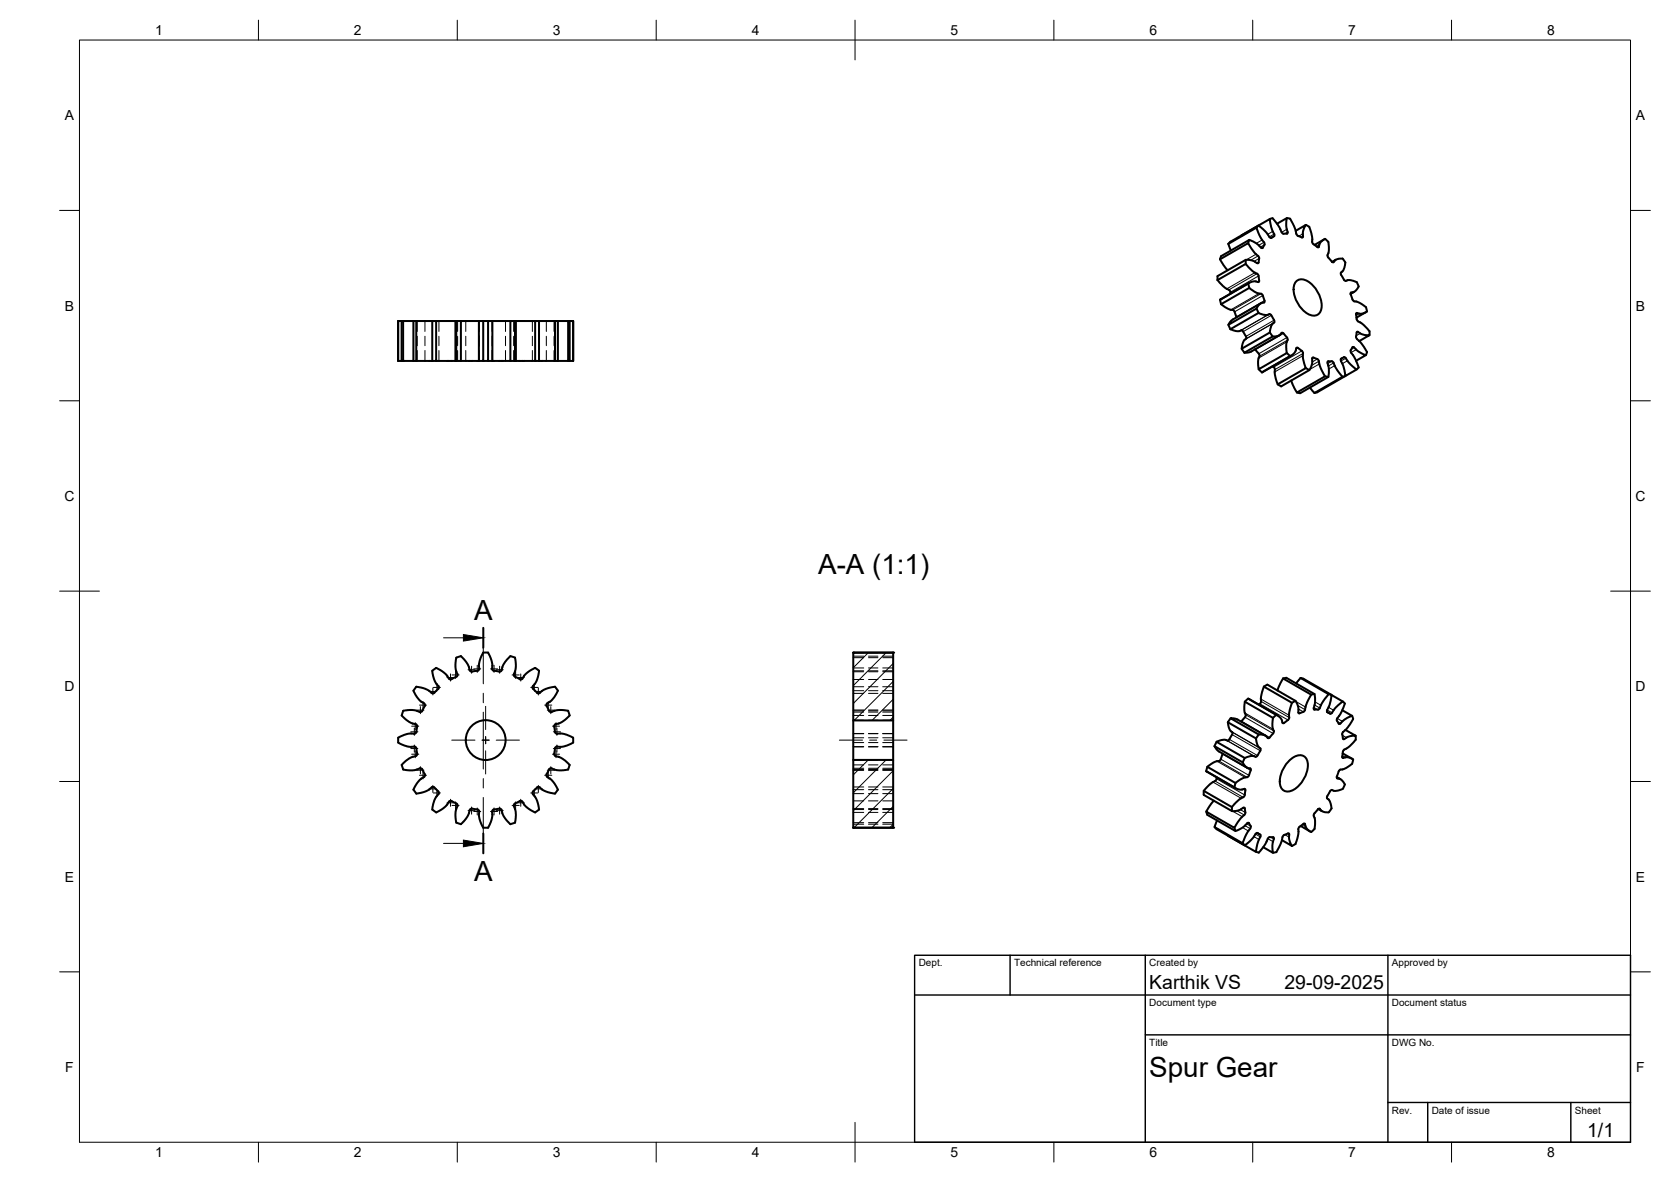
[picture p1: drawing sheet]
<svg xmlns="http://www.w3.org/2000/svg" width="420mm" height="297mm" viewBox="0 0 420 297" stroke-linecap="round" stroke-linejoin="round" font-family="sans-serif">
<!-- layer: Visible -->
<g fill="none" stroke="#000" stroke-width=".51">
<path d="M312.2 59.1l7.1-4.1 .3 2 .9 2-.1 .4-.7 .4-.4-.1-1.2-1.6-1.7-1.4-7 4.1M316.5 56.7l-.6 .5M320 54.8l1.3 1.8 1.1 1.9 .3 .2M320 54.8l-.7 .2M320 59.5l-.4 .3M321.1 56.2l2.5-1.4-.2 1.9 .4 1.6M323.6 54.8l.8 .2M323.8 58.3l-.1 .4h-1M324.4 55l1 1.9 .5 1.8M325.8 58l2.5-1.5-.7 1.6-.1 1.6a2.19 2.19 0 0 1-1.5-1M328.4 56.5a2.14 2.14 0 0 1 1.3 2l.3 1.6a1.04 1.04 0 0 0 .2 1.2M306.1 70.4l7.1-4.1 2.3 2.2a1.39 1.39 0 0 1 1.1 1.7l-.1 .7-1.1-.2-1.1 .3-7.5 4.3 7.3-4.2"/>
<path d="M306.1 70.4l1.3 1.4 1.1 .8a1.08 1.08 0 0 1 .9 1.2M306.8 75.3l.2 1.1M306.8 65.2l7-4.1 2 2.8a1.54 1.54 0 0 1 .7 2.1M306.8 65.2l1.9 2.7M307 64.4l-.2 .8M308.9 61.3l7-4.1 .9 2.2 1.1 1.7v.4l-.4 .8M308.9 61.3l.6 1.7M309.4 60.8l-.5 .5M313.2 65.3v1M313.9 71.2l.2 1.1M314.1 60.3l-.2 .8M315.9 77.5l.6 1.1"/>
<path d="M316.5 66l-.2 .2-1.6-.8-1.5-.1-7.1 4.1v1M317 73.8l-1.2-.3-1.7-1.1-7.1 4 2.3 1.4a1.11 1.11 0 0 1 1.3 1.2l.3 .7M317 62.2l-1.2-1.1-1.7-.8-7.1 4.1M317.1 73.8l.3 .2 .4 1.2 .2 .6-.2 .2M317.1 62.2l.4 .1M317.8 76l-1.1 .4-.8 1.1-7 4.1 1-1.3 7.2-4.1M325.9 70.8a2.54 2.54 0 0 1 3.5 .3 7 7 0 0 1 2.7 7.1 2.1 2.1 0 0 1-3.3 .6 7.5 7.5 0 0 1-3.5-6.9zM330.2 61.3l1.2 .9 .2-.2M332.9 60.2l-2.4 1.4M333.8 64.1l.2 .6 1 1.2h.3M334 60.8l.1 2.1-.3 1.2M334 60.8l-.2-.2a.84 .84 0 0 0-1.5 0l-.6 .8-.1 .6"/>
<path d="M335.9 65.3l-1 .5M337.2 69.1l1 1.5 1.2-.2 1.7 .5M337.6 65l-1.4 .1-.5 .3-.4 .5M337.6 65l.7 1M338.3 66l-.5 1.8-.7 .8 .1 .5M339.7 73.5l-.1 .2 .3 .9a1.31 1.31 0 0 0 1.5 1.3l2 1.3M340.5 73.3l-.9 .6M341.1 70.9l.5 1.1M341.6 72l-.8 1.1-.5 .4h-.6M343.4 78.5l-2.3 1.3M343.5 77.2v.2a.86 .86 0 0 1-.7 1.3l-.9 .2-.8-.2v1.5M100.1 80.7v10v-10h.9"/>
<path d="M101.4 80.7h-.4v10h-.9M103.9 80.7h-2.5v10h-.4M104.7 90.7h4M104.7 80.7h-.8v10h-2.5M108.7 80.7h-4v10h-.8M109.7 90.7h4.8M109.7 80.7h-1v10M114.5 80.7h-4.8v10h-1M114.5 80.7h.2M114.5 80.7v10M115.9 90.7h4.5M115.9 80.7h-1.2v10h-.2"/>
<path d="M120.4 80.7h-4.5v10h-1.2M120.4 80.7h1.1M120.4 80.7v10M122.7 90.7h1.1M122.7 80.7h-1.2v10h-1.1M123.8 80.7h4.5M123.8 80.7h-1.1v10h-1.2M123.8 80.7v10M129.5 80.7h-1.2v10h-4.5M129.5 90.7h.2M129.7 90.7h4.9M129.7 80.7h4.9"/>
<path d="M129.7 80.7h-.2v10h-1.2M129.7 80.7v10M134.6 80.7h.9v10h-.9zM135.5 80.7h4.1M140.3 90.7h2.6M140.3 80.7h-.7v10h-4.1M142.9 80.7h.3v10h-.3zM142.9 80.7h-2.6v10h-.7M143.2 90.7h.9v-10v10M143.2 80.7h.9M308.9 81.6l.5 1.1M312.2 87.6l.7 1"/>
<path d="M316.5 92.8l.8 .8M319.3 83.6l.7 .9M320 92.1l.4 .3 .2 .5M320.4 80.5l-1.1-1.6-1.1 .3-1.8-.6-7 4.1 1.6 .5 1.3-.2 1 1.5 .1 .5-.7 .8-.5 1.8 7.1-4 .3-1.6 .9-1.1-.1-.4M320.5 92.9l.1 1.3 .7 2.4 7-4.1-.7-3a1.39 1.39 0 0 0-1-1.9l-.6-.2-.4 1-.7 .8-7.6 4.4M321.7 84.3l-7.2 4.1-1.6 .2M323.6 88.7l.8 .8M323.8 85.5l-.2-.7-1.2-1.2-1 .8-1.4 .2-7.1 4M323.8 85.5l-.4 1.2 .2 2-7.1 4.1-.2-1.2 .1-1.5a1.04 1.04 0 0 0-.3-1.7l-.6-.6M324.6 89.4l-7.3 4.2M328.4 92.5l.8 .5M330.2 89.9h-.2l-.1 1.5-.7 1.6-7.1 4.1-.8-.5"/>
<path d="M330.2 89.9l1 .3M331.2 90.2l.4 .6M331.6 90.8l.4 1.6 1.2 2.2-7.1 4-1.4-3M333.2 94.6l.8 .1M335.3 91.2l.9 1.8 1.4 1.7-7.1 4.1-1.1-1.4M335.3 91.2a1.14 1.14 0 0 0-1.5-.2l.3 1.8-.1 1.9-7.1 4.1-.8-.2M337.2 90.2l.7-.4h.3l1.2 1.6 1.7 1.5-2.8 1.6-.5-2.4-.6-1.4v-.5M337.5 90l-.4 .2M338.3 94.5l-7.1 4.1-.7 .2M338.3 94.5l-.7 .2M339.7 88.7l1.1 1.6 .8 2M339.7 88.6a1.14 1.14 0 0 1 .7-1.4l1.2 1.1 1.8 .9-2.4 1.5"/>
<path d="M341.1 80.2l.4 .6M341.2 85.2l.9 .8 1 1.5a1.42 1.42 0 0 1 .4 1.7M341.5 80.8l1 .5 1.1 1.1a1.81 1.81 0 0 1 .8 1.8M341.5 83.4l1.5 .8h1.3l-2.5 1.5M341.5 83.4h-.3a2.22 2.22 0 0 0 0 1.8M341.6 92.3l-.5 .5M101.4 178.6l-.1 .3a.98 .98 0 0 0 .3 1.5l1.6 1.2 1.3 .4a1.16 1.16 0 0 1 .2 1.6l-.3 .7-1.6 .1-2.1 .7a.87 .87 0 0 0-.6 1.2v.3M106.8 177.4l-.6 1.3-.4 .2-2.1-.5-2.3 .2M108.7 168.6l.5 2.2 1 1.6a1.19 1.19 0 0 1-.7 1.4l-.3 .3M108.7 168.6l.2-.2a.99 .99 0 0 1 1.6-.1l1.6 1.2 .8 1M109.2 174.1l-.4 .1-1.4-.9-1.6-.5a1.06 1.06 0 0 0-1.3-.1 1.06 1.06 0 0 0-.4 1.3l1.2 1.8 1.5 1.1v.5M120.1 168.6l-1.1 .1a.63 .63 0 0 1-.9-.3l-.5-1.4-1-1.4a1.03 1.03 0 0 0-1-.7 1.03 1.03 0 0 0-1 .8l-.1 2.1 .6 1.9a3.4 3.4 0 0 1-2 1l-.2-.2"/>
<path d="M123.7 168l.1-1.3-.6-1.8a1.02 1.02 0 0 0-.8-1 1.02 1.02 0 0 0-1.1 .5l-.8 2.3v1.6l-.4 .3M123.7 168l.5 .6M124.2 168.6l1.4 .2 .4-.2 .6-1.6 .9-1.3a1.13 1.13 0 0 1 2-.2l.2 2.3-.5 1.6M134 172.4a1.19 1.19 0 0 0 .8 1.4 .62 .62 0 0 0 .9 .3l1.1-.8 2.1-.6a.91 .91 0 0 1 1.2 .6l.2 .3M135.5 168.6l-.5 2.2-1 1.6M135.5 168.6l-.2-.2a1.01 1.01 0 0 0-1.6-.1l-1.6 1.2-.9 1.2a3.4 3.4 0 0 1-2-1v-.3M137.4 177.4l.7 1.2M140.3 173.6l-1.4 2.2-1.5 1.1v.5M142.8 178.6l.2 .3a1 1 0 0 1-.4 1.5l-1.6 1.2-1.3 .4M142.9 178.6l-2.4-.2-2 .5-.4-.2M214.5 164h10.1v17h-10.1zM214.5 164h10.1"/>
<path d="M313 176.3l7.1 4.1-.2 2.1 .4 1.4-.2 .4M313 176.3l-.1 2.7a1.08 1.08 0 0 1-.3 1.7l-.4 .6M313.8 175.6l-.8 .7M316.8 176.9l-.3 .2M317.8 172.6l-.5 1.4-.3 1.7a1 1 0 0 1-.2 1.2M317.8 172.6l7.1 4-.7 2.4v1.3M320.9 179.6l-.8 .8M321.2 179.8l-7.4-4.2 7.7 4.4 .7 .7 .4 1 1.3-.8 .3-.6M322.6 170.5l7.1 4.1-1 1.7-.4 1.3a1.59 1.59 0 0 1-1.7 1.7l-.2-1.6-.7-1.6-7-4.1-.9 .5M322.6 170.5l-1.4 3M323.4 170.3l-.8 .2M323.4 170.3l7.1 4.1 .2 1.9-.4 1.8a1.2 1.2 0 0 0 1.6-.2"/>
<path d="M325.7 176.1l-.8 .5M327 170.4l.7 .2M327 170.4l-1.1 1.4M327 170.4l7.1 4.1-1.4 1.7-.8 1.7M327.7 170.6l7.1 4-.5 2.4-.6 1.4M330.5 174.4l-.8 .2M333.7 178.9l.4 .3M334.1 174.4l.7 .3 2.8 1.6-1.6 1.4-1.2 1.6-.4 .1-.7-.4v-.6M337.5 178.5l2.5 1.4-1.8 .8-1.3 1.2a1.18 1.18 0 0 1-.6-1.4M337.7 176.3l.5 .5M338.1 176.8l-.7 2-1.1 1.7M340 179.9a1.6 1.6 0 0 1-.4 1.9l-1.3 1.7a1.58 1.58 0 0 0-.6 2.2h.3"/>
<path d="M100.1 186.6l2.2 1h1.8a1.2 1.2 0 0 1 .7 1.5 .65 .65 0 0 1-.3 .9l-1.3 .4-1.4 1a1.05 1.05 0 0 0-.8 1.1 1.05 1.05 0 0 0 .9 1l2.2 .1 1.4-.5a1.19 1.19 0 0 1 1.1 1.2 .63 .63 0 0 1 0 1l-1 .6-1.1 1.5a1.14 1.14 0 0 0 .4 2l2.1-.5 1.8-1.1 .4 .1M109.2 197.9l.8 .7a.63 .63 0 0 1 .2 1l-.8 1-.5 1.7a1.05 1.05 0 0 0 0 1.4 1.05 1.05 0 0 0 1.3 .2l1.7-1.1 1-1.3M134 199.6l.8 1.1 .6 1.6a1.05 1.05 0 0 1-.1 1.4 1.05 1.05 0 0 1-1.3 .2l-1.9-1.3-.7-1.1a1.2 1.2 0 0 0-1.6 .3l-.3 .1M138.1 193.3l-.5 1a.61 .61 0 0 0 0 .9l1.3 1 1.4 2.2M138.1 193.3l.4-.2 2 .5 2.4-.2M139.7 190l1.7 .6 1.3 1.1a.88 .88 0 0 1 .3 1.4l-.2 .3M139.7 182a1.2 1.2 0 0 0-.2 1.6 .62 .62 0 0 0 .6 .8M140.1 184.4l1.8 .1 2.2 .9M140.1 187.6a1.2 1.2 0 0 0-.7 1.5 .63 .63 0 0 0 .3 .9M140.3 198.4l-.2 .3a1 1 0 0 1-1.4 .6l-1.9-.6-1.1-.8a1.22 1.22 0 0 0-1.4 .7 .63 .63 0 0 0-.3 1M144.1 186.6l-2.2 1h-1.8M144.1 185.4v1.2"/>
<path d="M214.5 191h10.1v17h-10.1zM214.5 181v10M224.6 181v10M302.7 199.8l7.1 4 1.4-.1 1.6-.8 .2 .2M302.7 198.7v1M303.3 193.8l7.6 4.4 .9 .2 1.2-.1 .1 .3M303.3 193.8l7.3 4.2M303.6 192.7l-.3 1.1M305.4 187.5l7.1 4.1 .9 1.2 1.1 .4-.5 1.6-.4 .5M305.4 187.5l1 1.3 7.2 4.1M305.5 196.3l-1.4 .9-1.4 1.5 7.1 4.1 1.5-1.6 1.3-.8M305.9 186.4l-.5 1.1"/>
<path d="M305.9 195.3l-.1 .6-.3 .4M307.4 189.4l-.2 .7a1.32 1.32 0 0 1-1.6 1.3l-2 1.3 7 4.1 1.8-1.2 1.2-.3M308.6 186.1l-.9-.2-1.8 .5 7.1 4.1 1.6-.5 1.1 .2M309.4 180.5l-.7 1M309.8 184.6l-.8 1.4-.4 .1M309.8 184.6l.1-.5-.7-.8-.5-1.8 7.1 4.1 .3 1.5 .9 1.1-.8 1.7-.5 .3M310.7 196.8l-.3 1.1M312.2 181.2l-.1 .1M313 190.5l-.5 1.1M313.1 198.6l-.2 1.4-.3 .3M316.5 184.6l-.7 1M318.2 184.9l-7.1-4.1-1.7-.3 7.1 4.1 1.6 .2 .6 .7"/>
<path d="M320.1 184.3l-1 1.2h-.3M324.1 191.2a3.3 3.3 0 0 1 3.7-1.2 3.3 3.3 0 0 1 .8 3.9 6.9 6.9 0 0 1-4.7 5 2.1 2.1 0 0 1-2.1-2.5l.5-2.4 .7-1.5zM336.1 195.3l.9 .5M336.3 195.6l.9 .3 .9 1.2M337.1 193.4l-.4 .2-.5 1.5 .1 .5M337.6 189.3l2.4 1.4M337.6 198.2l-1.8 .6-1-.3-1.1 1.5v.6M338 188.4l-.3 .5-.2 1.5 .3 .1 .9-.2 .9 .2a.73 .73 0 0 1 .5 1.2l-.1 .2M338.2 197.1l-.5 1.1M338.3 183.4l2.6 1.5-1.6 .1-1.3 .7M340 191.9l-1.6 1.1-1.4 .4M340.9 185.9l-1.5 1.6-1.4 .9"/>
<path d="M340.9 184.9v1M112.9 201.5a1.2 1.2 0 0 1 1.6 .3l.3 .1M114.8 201.9l.3 .4-.5 1.7v1.6a1.12 1.12 0 0 0 .3 1.2 1.12 1.12 0 0 0 1.2 .2l1.5-2 .5-1.4a1.2 1.2 0 0 1 1.6-.2 .61 .61 0 0 1 .8 .6v1.3l.5 1.7a1.06 1.06 0 0 0 .8 1.1 1.06 1.06 0 0 0 1.2-.6l.8-2.2-.1-1.3M129.2 202.6l.5 1.4v1.6a1.12 1.12 0 0 1-.4 1.2 1.12 1.12 0 0 1-1.1 .2l-1.6-2-.5-1.4a1.22 1.22 0 0 0-1.6-.2 .61 .61 0 0 0-.8 .6M129.5 201.9l-.3 .7M214.5 208h10.1M303.3 204l.3 .8M303.6 204.8l7 4 1.6-.7 1.4-1.2M305.2 201.2l-1.9 2.8 7.1 4 1.9-2.8a1.2 1.2 0 0 0 .8-1M305.4 207.8l.5 .6 7.1 4 1.6-1.4 1.3-1.6 .3-.1 .7 .4v.6M306 206.2l-.6 1.6 7.1 4.1 .9-2.2 .9-1.5M308.7 210l7.1 4.1 .3-2 .8-1.8"/>
<path d="M309.8 202.8v1M310.4 208l.3 .8M312.5 211.9l.5 .5M313 203.1l.1 1.1M313.6 206.9l.2-.1a1.14 1.14 0 0 1 .5 1.4M315.8 214.1l.7 .2M316.1 209.3l.4 .3M318.7 210.8l-.6 1.4-1.6 2.1M320.1 210.4l.2 .2-.4 1.8 .2 1.9-2.5-1.4M320.1 210.4h-1l-.3 .4M322.3 211.1l2.6 1.5-.7-1.6-.2-1.6a1.85 1.85 0 0 0-1.7 1.7l-.8 2.1a1.33 1.33 0 0 1-1.4 1.1M327 207.6l2.4 1.4"/>
<path d="M331.4 203.4l-.4 .5a1.27 1.27 0 0 0-.4 1.9v1.5a1.42 1.42 0 0 1-1 1.7l-1-.8-.5-1.2h-.3a1.82 1.82 0 0 0-1.3 2l-.4 2.1a1.71 1.71 0 0 1-1.2 1.5M331.4 203.3l1 .5M333.7 200.6l.6 .6 .3 1a1.25 1.25 0 0 1-.9 1.9l-1.2-.2-.8-.7-.3 .2"/>
<circle cx="122.1" cy="186" r="5"/>
</g>
<!-- layer: Hidden -->
<g fill="none" stroke="#000" stroke-width=".25">
<path d="M104.9 80.7v2.6M104.9 84.5v2.4M104.9 88.1v2.6M106.8 80.7v2.6M106.8 84.5v2.4M106.8 88.1v2.6M110.4 80.7v2.6M110.4 84.5v2.4M110.4 88.1v2.6M115.1 80.7v2.6M115.1 84.5v2.4M115.1 88.1v2.6"/>
<path d="M117.1 80.7v2.6M117.1 84.5v2.4M117.1 88.1v2.6M120.5 80.7v2.6M120.5 84.5v2.4M120.5 88.1v2.6M123.7 80.7v2.6M123.7 84.5v2.4M123.7 88.1v2.6M127.1 80.7v2.6M127.1 84.5v2.4M127.1 88.1v2.6"/>
<path d="M129.2 80.7v2.6M129.2 84.5v2.4M129.2 88.1v2.6M133.9 80.7v2.6M133.9 84.5v2.4M133.9 88.1v2.6M137.4 80.7v2.6M137.4 84.5v2.4M137.4 88.1v2.6M139.3 80.7v2.6M139.3 84.5v2.4M139.3 88.1v2.6"/>
<path d="M214.5 164h2.7M214.5 164.9h2.7M214.5 165.3h2.7M214.5 167.9h2.7M214.5 168.6h2.7M214.5 172.6h2.7M214.5 173.6h2.7M214.5 178.6h2.7M214.5 179.8h2.7M214.5 168.8h2.7M214.5 170.8h2.7M214.5 174.3h2.7"/>
<path d="M214.5 179h2.7M214.5 178.4h2.7M218.4 164h2.3M218.4 164.9h2.3M218.4 165.3h2.3M218.4 167.9h2.3M218.4 168.6h2.3M218.4 172.6h2.3M218.4 173.6h2.3M218.4 178.6h2.3M218.4 179.8h2.3M218.4 168.8h2.3"/>
<path d="M218.4 170.8h2.3M218.4 174.3h2.3M218.4 179h2.3M218.4 178.4h2.3M222 164h2.6M222 164.9h2.6M222 165.3h2.6M222 167.9h2.6M222 168.6h2.6M222 172.6h2.6M222 173.6h2.6M222 178.6h2.6"/>
<path d="M222 179.8h2.6M222 168.8h2.6M222 170.8h2.6M222 174.3h2.6M222 179h2.6M222 178.4h2.6M214.5 192.2h2.7M214.5 193.4h2.7M214.5 198.4h2.7M214.5 199.4h2.7M214.5 185.4h2.7M214.5 186.6h2.7"/>
<path d="M214.5 193.1h2.7M214.5 197.8h2.7M214.5 193.6h2.7M214.5 184.4h2.7M214.5 187.6h2.7M214.5 184.3h2.7M214.5 187.7h2.7M214.5 181h2.7M214.5 191h2.7M218.4 192.2h2.3M218.4 193.4h2.3M218.4 198.4h2.3"/>
<path d="M218.4 199.4h2.3M218.4 185.4h2.3M218.4 186.6h2.3M218.4 193.1h2.3M218.4 197.8h2.3M218.4 193.6h2.3M218.4 184.4h2.3M218.4 187.6h2.3M218.4 184.3h2.3M218.4 187.7h2.3M218.4 181h2.3M218.4 191h2.3"/>
<path d="M222 192.2h2.6M222 193.4h2.6M222 198.4h2.6M222 199.4h2.6M222 185.4h2.6M222 186.6h2.6M222 193.1h2.6M222 197.8h2.6M222 193.6h2.6M222 184.4h2.6M222 187.6h2.6M222 184.3h2.6"/>
<path d="M222 187.7h2.6M222 181h2.6M222 191h2.6M214.5 208h2.7M214.5 203.4h2.7M214.5 204.2h2.7M214.5 206.7h2.7M214.5 207.1h2.7M214.5 201.3h2.7M214.5 203.2h2.7M218.4 208h2.3M218.4 203.4h2.3"/>
<path d="M218.4 204.2h2.3M218.4 206.7h2.3M218.4 207.1h2.3M218.4 201.3h2.3M218.4 203.2h2.3M222 208h2.6M222 203.4h2.6M222 204.2h2.6M222 206.7h2.6M222 207.1h2.6M222 201.3h2.6M222 203.2h2.6"/>
</g>
<!-- layer: Visible Narrow -->
<g fill="none" stroke="#000" stroke-width=".25">
<path d="M319.6 59.8h.1M320 58.2l-1.3 .7M320.4 58.8l-1.2 .7M323.6 57.6l-1.4 .8M323.8 58.3l-.8 .4M327.6 58.8l-1 .6M327.6 59.4l-.4 .2M315.5 68.5l-7 4.1M315.8 63.9l-2.4 1.4M316.1 68.8l-7.1 4M316.3 64.3l-1.8 1.1M316.4 69.3l-7 4.1"/>
<path d="M316.4 66l-.3 .2M316.5 73.8l-7 4.1M316.6 70.6l-.5 .2M316.6 64.9l-1.2 .8M317 73.8l-7 4.1M317.4 60.3l-1.5 .9M317.5 74.3l-7.1 4.1M317.5 62.3l-.2 .1M317.8 60.9l-1.3 .7M317.9 75.6l-7 4M317.9 61.5l-1 .6M318.8 79.1l-7.1 4.1"/>
<path d="M319.2 78.9l-7.1 4.1M319.7 79.3l-7.1 4M331.6 62l-.3 .2M331.7 61.5l-.7 .4M335.3 65.9h-.1M335.6 65.5l-.6 .4M339.7 73.5l-.1 .1M340.2 73.5l-.6 .3M341.2 78.7l-.2 .1M341.7 78.8l-.7 .5M320 81.3l-7.1 4.1M320.4 80.5l-7.1 4"/>
<path d="M320.4 81.1l-7.1 4M322.7 83.8l-7.1 4.1M323.6 85.9l-7.1 4.1M323.6 84.8l-7.1 4.1M323.8 85.5l-7.1 4M326.3 87.4l-.4 .3M327.3 88.2l-7 4.1M327.6 89.4l-7.1 4.1M327.6 88.8l-7.1 4.1M330.2 89.9l-.3 .2M331.2 90.2l-1.2 .8M331.6 90.8l-1.8 1"/>
<path d="M331.7 91.5l-2.4 1.4M334 90.8l-.2 .1M334.8 90.8l-1 .6M335.3 91.2l-1.3 .8M335.6 91.9l-1.5 .8M337.2 90.2h.1M338.4 90l-1.2 .7M338.8 90.7l-1.3 .7M340.5 87.3l-.7 .5M341 87.8l-1.3 .8M341.5 83.4l-.4 .2M342 83.8l-1 .6"/>
<path d="M313 179.2l7.1 4M313.2 179.6l7.1 4.1M316.8 176.9l7 4M317 175.7l7.1 4M317.1 176.3l7.1 4M325.8 176.3l2.5 1.4M326.3 177.3l1.8 1M326.5 179.1l.2 .2M326.5 178.2l1.2 .7M330.3 178.2l.2 .1M330.4 177.8l1 .6M330.5 177.2l1.4 .7"/>
<path d="M330.6 176.4l1.5 .8M333.7 178.4l1.2 .7M333.7 179h.1M334.1 177.8l1.2 .7M305 196.5l7.1 4.1M305.5 196.3l7.1 4.1M305.9 195.7l7.1 4.1M306 191.3l7.1 4.1M306.5 191.2l7.1 4.1M307 190.8l7 4M307.4 189.5l7.1 4.1M308.2 185.9l7.1 4.1"/>
<path d="M308.6 186.1l7.1 4.1M309.1 185.8l7.1 4.1M309.5 183.8l7 4M309.8 184.6l7.1 4.1M309.8 184l7.1 4.1M312.2 181.3l7 4M312.7 198.3l.4 .3M313 180.2l7.1 4.1M322.4 181.4l.5 .3M336.1 195.3l.6 .4M336.1 195.5l.2 .1M336.2 180.5l1.3 .8"/>
<path d="M336.3 181.4l.7 .4M337.5 190.3l.2 .2M337.5 189.9l.8 .4M337.5 184.8l1 .6M337.6 185.5l.4 .2M309.9 203.8l2.4 1.4M311 203.8l1.9 1M311.9 203.5l1.2 .7M312.4 208l1.5 .8M312.7 203l.3 .1M313 207.5l1.3 .7M313.5 207l1 .6"/>
<path d="M313.9 206.8l.1 .1M315.3 210.2l1.2 .8M315.7 209.6l1.2 .7M316.2 209.3h.1M318.8 210.8l1.3 .7M319.6 210.4l.7 .4M323.1 209.8l1 .6M323.8 209.5l.4 .2M327.5 207.2l.8 .5M327.9 207l.2 .1M331.5 203.3l.6 .3M331.7 203.2h.2"/>
</g>
<!-- layer: Visible -->
<g fill="#000">
<circle cx="312.2" cy="59.1" r=".25"/>
<circle cx="214.5" cy="164" r=".25"/>
<circle cx="224.6" cy="164" r=".25"/>
<circle cx="224.6" cy="208" r=".25"/>
</g>
<!-- layer: BORDER -->
<g fill="none" stroke="#000" stroke-width=".25">
<path d="M20 10.1h390v276.9h-390zM65 5.1v5M115 5.1v5M165 5.1v5M215 5.1v10M265 5.1v5M315 5.1v5M365 5.1v5M15 52.9h5M410 52.9h5M15 100.7h5M410 100.7h5"/>
<path d="M15 148.6h10M405 148.6h10M15 196.4h5M410 196.4h5M15 244.2h5M410 244.2h5M65 287v5M115 287v5M165 287v5M215 282.1v9.9M265 287v5M315 287v5"/>
<path d="M365 287v5"/>
</g>
<!-- layer: TITLEBLOCK -->
<path d="M230 240.1h180v46.9h-180zM230 250h180M254 240.1v9.9M288 240.1v46.9M349 240.1v46.9M288 260.1h122M349 277.1h61M359 277.1v9.9M395 277.1v9.9" fill="none" stroke="#000" stroke-width=".36"/>
<!-- layer: Smart Centers -->
<g fill="none" stroke="#000" stroke-width=".25">
<path d="M104.8 178.5h1.8M105.5 177.2h1.8M105.7 177.6v1.8M106.4 176.3v1.8M107.9 173.8h1.8M108.8 172.9v1.8M109 172.7h1.7M109.9 171.9v1.7M112.4 170.3h1.8M113.3 169.4v1.8M113.7 169.6h1.7M114.6 168.7v1.8"/>
<path d="M117.7 168.3h1.8M118.6 167.4v1.8M119.1 168.1h1.8M120 167.2v1.8M122.1 177.5v5.8M123.3 168.1h1.8M124.2 167.2v1.8M124.7 168.3h1.8M125.6 167.4v1.8M128.8 169.6h1.8M129.6 168.7v1.8M130 170.3h1.8"/>
<path d="M130.9 169.4v1.8M133.5 172.7h1.8M134.3 171.9v1.7M134.5 173.8h1.7M135.4 172.9v1.8M136.9 177.2h1.8M137.6 178.5h1.8M137.9 176.3v1.8M138.5 177.6v1.8M103.3 188.1h1.8M103.3 183.9h1.8M103.5 189.5h1.8"/>
<path d="M103.5 182.5h1.8M104.2 183v1.8M104.2 187.2v1.8M104.4 181.6v1.8M104.4 188.6v1.8M104.8 193.6h1.8M105.5 194.8h1.8M105.7 192.7v1.7M106.4 193.9v1.8M107.9 198.3h1.8M108.8 197.4v1.7M109 199.3h1.7"/>
<path d="M109.9 198.4v1.8M113.6 186h5.8M121.2 186h1.8M122.1 185.1v1.8M122.1 188.7v5.8M124.8 186h5.8M133.5 199.3h1.8M134.3 198.4v1.8M134.5 198.3h1.7M135.4 197.4v1.7M136.9 194.8h1.8M137.6 193.6h1.8"/>
<path d="M137.9 193.9v1.8M138.5 192.7v1.7M138.9 189.5h1.8M138.9 182.5h1.8M139.1 188.1h1.8M139.1 183.9h1.8M139.8 181.6v1.8M139.8 188.6v1.8M140 183v1.8M140 187.2v1.8M211.1 186h5.8M218.7 186h1.8"/>
<path d="M222.2 186h5.9M112.4 201.7h1.8M113.3 200.9v1.7M113.7 202.4h1.7M114.6 201.5v1.8M117.7 203.7h1.8M118.6 202.8v1.8M119.1 203.9h1.8M120 203v1.8M123.3 203.9h1.8M124.2 203v1.8M124.7 203.7h1.8"/>
<path d="M125.6 202.8v1.8M128.8 202.4h1.8M129.6 201.5v1.8M130 201.7h1.8M130.9 200.9v1.7"/>
</g>
<!-- layer: Hatching -->
<path d="M218.3 164l-3.7 3.8M222.8 164l-8.2 8.3M224.6 166.8l-10 10M224.6 171.3l-9.8 9.7M224.6 175.8l-5.3 5.2M218.3 191l-3.7 3.7M222.8 191l-8.2 8.2M224.6 180.2l-.8 .8M224.6 193.7l-10 10M224.6 198.2l-9.8 9.8M224.6 202.7l-5.4 5.3M224.6 207.2l-.9 .8" fill="none" stroke="#000" stroke-width=".25"/>
<!-- layer: Section Lines -->
<path d="M121.5 157.8v5M121.5 209.5v4.9" fill="none" stroke="#000" stroke-width=".51"/>
<path d="M111.5 160.3h5M121.5 162.8v9M121.5 174.2v2.4M121.5 179v14.3M121.5 195.7v2.3M111.5 211.9h5M121.5 200.4v9.1" fill="none" stroke="#000" stroke-width=".25"/>
<path d="M116.5 159.5l5 .8-5 .8zM116.5 211.1l5 .8-5 .9z" fill="#000" stroke="#000" stroke-width=".25"/>
<g font-size="7">
<text x="205.7" y="144.3">A-A (1:1)</text>
<text x="119.2" y="155.8">A</text>
<text x="119.2" y="221.5">A</text>
<text x="289" y="270.6">Spur Gear</text>
</g>
<g font-size="4.9">
<text x="289" y="248.5">Karthik VS</text>
<text x="323" y="248.5">29-09-2025</text>
<text x="399.1" y="285.7">1/1</text>
</g>
<g font-size="3.5">
<text x="39" y="8.8">1</text>
<text x="89" y="8.8">2</text>
<text x="139" y="8.8">3</text>
<text x="189" y="8.8">4</text>
<text x="239" y="8.8">5</text>
<text x="289" y="8.8">6</text>
<text x="339" y="8.8">7</text>
<text x="389" y="8.8">8</text>
<text x="16.3" y="30.2">A</text>
<text x="411.3" y="30.2">A</text>
<text x="16.3" y="78">B</text>
<text x="411.3" y="78">B</text>
<text x="16.2" y="125.9">C</text>
<text x="411.2" y="125.9">C</text>
<text x="16.2" y="173.7">D</text>
<text x="411.2" y="173.7">D</text>
<text x="16.3" y="221.6">E</text>
<text x="411.3" y="221.6">E</text>
<text x="16.4" y="269.4">F</text>
<text x="411.4" y="269.4">F</text>
<text x="39" y="290.8">1</text>
<text x="89" y="290.8">2</text>
<text x="139" y="290.8">3</text>
<text x="189" y="290.8">4</text>
<text x="239" y="290.8">5</text>
<text x="289" y="290.8">6</text>
<text x="339" y="290.8">7</text>
<text x="389" y="290.8">8</text>
</g>
<g font-size="2.5">
<text x="231" y="242.9">Dept.</text>
<text x="255" y="242.9">Technical reference</text>
<text x="289" y="242.9">Created by</text>
<text x="350" y="242.9">Approved by</text>
<text x="289" y="252.8">Document type</text>
<text x="350" y="252.8">Document status</text>
<text x="289" y="262.9">Title</text>
<text x="350" y="262.9">DWG No.</text>
<text x="350" y="279.9">Rev.</text>
<text x="360" y="279.9">Date of issue</text>
<text x="396" y="279.9">Sheet</text>
</g>
</svg>
